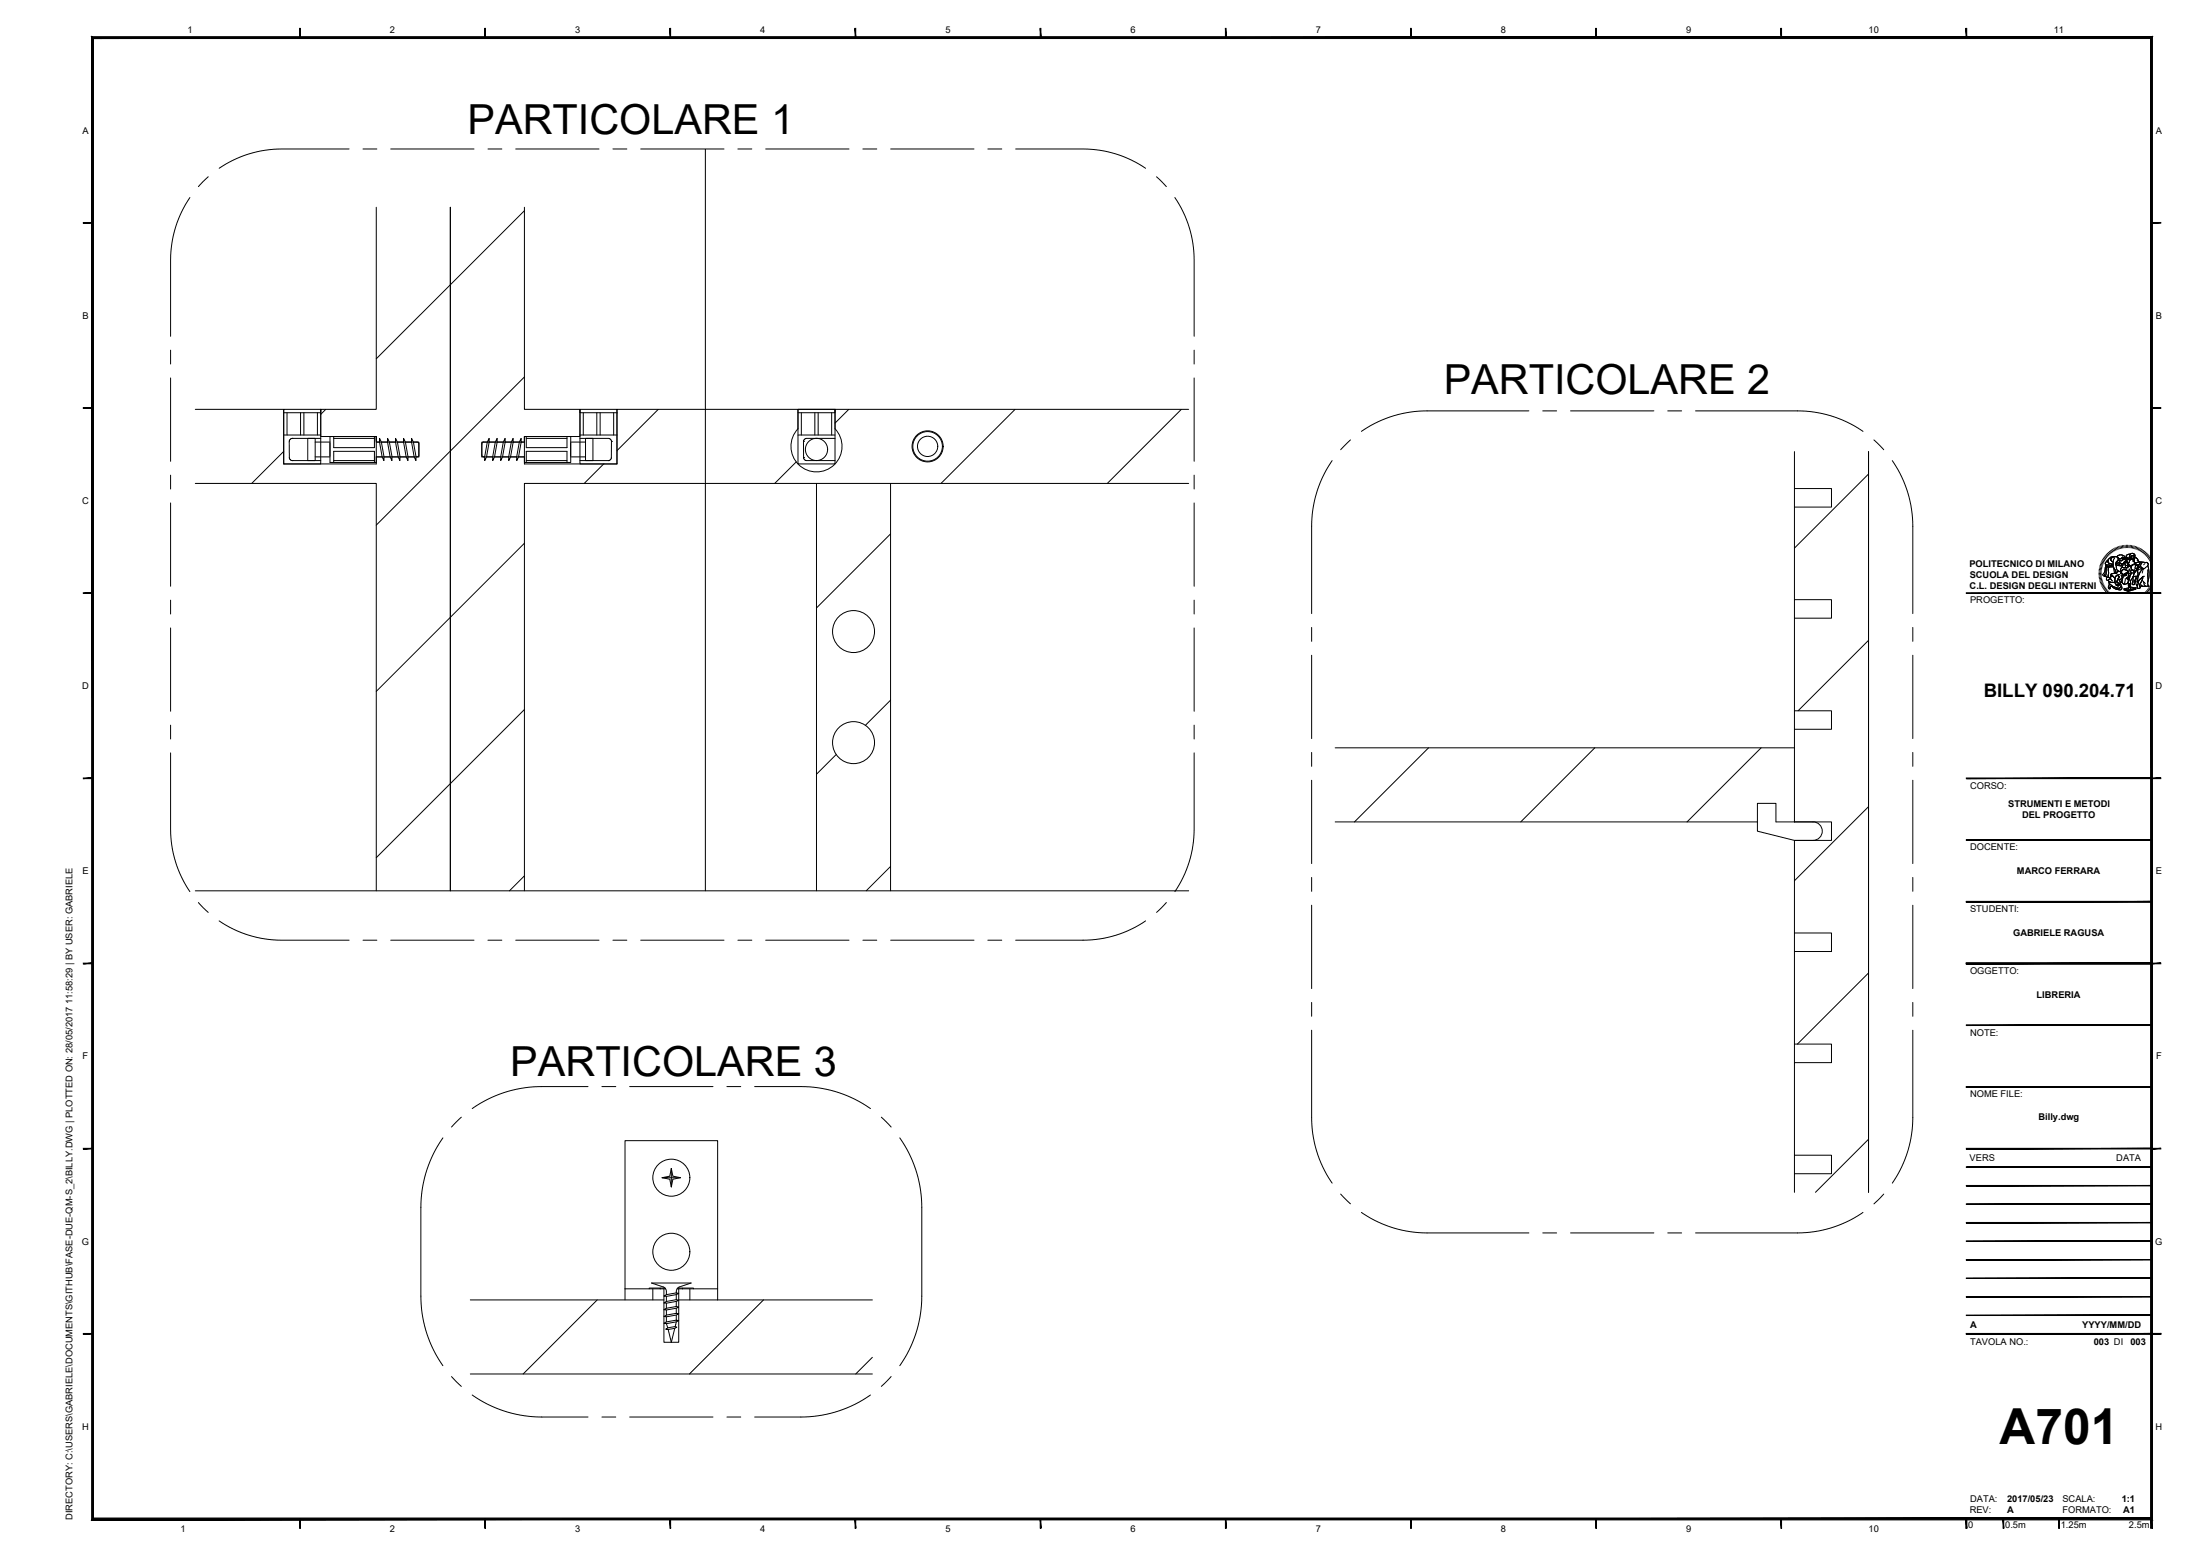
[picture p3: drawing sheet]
<svg xmlns="http://www.w3.org/2000/svg" width="594mm" height="420mm" viewBox="0 0 594 420" stroke-linecap="round" stroke-linejoin="round" font-family="sans-serif">
<!-- layer: A-FURN -->
<g fill="none" stroke="#000" stroke-width=".27">
<path d="M51.3 53.3a30 30 0 0 0-5.2 16.9v20.6M56.2 47.7l-2.6 2.7M94.3 40.2h-18.2a30 30 0 0 0-16.9 5.2M98 40.2h3.8M105.5 40.2h22.5M131.8 40.2h3.7M139.3 40.2h22.5M141.6 56.9l-40 40M165.5 40.2h3.8M173 40.2h22.5M190.5 40.2v200.3M199.3 40.2h3.7"/>
<path d="M206.8 40.2h22.5M233 40.2h3.8M240.5 40.2h22.5M266.8 40.2h3.7M274.3 40.2h18.2a30 30 0 0 1 16.8 5.2M312.3 47.7l2.7 2.7M317.3 53.3a30 30 0 0 1 5.2 16.9v20.6M46.1 94.6v3.7M322.5 94.6v3.7M46.1 102.1v22.5M88 110.5l-1.4 1.4M141.6 101.8l-40 40"/>
<path d="M177.8 110.5l-11.2 11.2M229.2 110.5l-3.7 3.8M274.1 110.5l-20 20M319 110.5l-20 20M322.5 102.1v22.5M364.7 118.8l-2.7 2.6M412.9 110.9h-27.5a30.9 30.9 0 0 0-17.8 5.6M416.6 110.9h3.8M424.1 110.9h22.5M450.3 110.9h3.8M457.9 110.9h27.4a30.9 30.9 0 0 1 17.8 5.6M506 118.8l2.7 2.6"/>
<path d="M46.1 128.3v3.8M46.1 135.8v22.5M76.6 121.9l-8.6 8.6M163 125.3l-5.2 5.2M215 124.7l-5.8 5.8M322.5 128.3v3.8M322.5 135.8v22.5M359.7 124.4a31 31 0 0 0-5.5 17.7v23.6M504.6 128l-20 20M511 124.4a31.1 31.1 0 0 1 5.5 17.7v23.6M141.6 146.7l-40 40M240.5 144.2l-20 20"/>
<path d="M46.1 162.1v3.7M46.1 169.6v22.5M322.5 162.1v3.7M322.5 169.6v22.5M354.2 169.4v3.8M354.2 176.9v22.5M504.6 172.9l-19.1 19M516.5 169.4v3.8M516.5 176.9v22.5M46.1 195.8v3.8M141.6 191.6l-40 40M240.5 189.1l-6.8 6.8"/>
<path d="M322.5 195.8v3.8M46.1 203.3v20.6a30 30 0 0 0 5.2 16.9M225.8 203.7l-5.3 5.4M322.5 203.3v20.6a30 30 0 0 1-5.2 16.9M354.2 203.2v3.7M354.2 210.7v22.5M385.8 201.9l-20 20M430.7 201.9l-20 20M475.6 201.9l-20 20M504.6 217.8l-20 20M516.5 203.2v3.7M516.5 210.7v22.5"/>
<path d="M141.6 236.5l-4 4M240.5 234l-6.6 6.5M354.2 236.9v3.8M516.5 236.9v3.8M52.7 240.5h268.3M53.6 243.7l2.6 2.7M59.2 248.7a30 30 0 0 0 16.9 5.2h18.2M98 253.9h3.8M105.5 253.9h22.5M131.8 253.9h3.7M139.3 253.9h22.5M165.5 253.9h3.8"/>
<path d="M173 253.9h22.5M199.3 253.9h3.7M206.8 253.9h22.5M233 253.9h3.8M240.5 253.9h22.5M266.8 253.9h3.7M309.3 248.7a30 30 0 0 1-16.8 5.2h-18.2M315 243.7l-2.7 2.7M354.2 244.4v22.5M516.5 244.4v22.5M354.2 278.2v23.5a31.1 31.1 0 0 0 5.5 17.8M354.2 270.7v3.7"/>
<path d="M504.6 262.7l-19.2 19.2M516.5 278.2v23.5a31.1 31.1 0 0 1-5.5 17.8M516.5 270.7v3.7M158.8 293.4h-12.5a32.5 32.5 0 0 0-18.8 5.9M162.5 293.4h3.8M170 293.4h22.5M196.3 293.4h3.7M203.8 293.4h12.5a32.5 32.5 0 0 1 18.8 5.9M119.6 307.3a32.6 32.6 0 0 0-5.9 18.7v24a32.6 32.6 0 0 0 5.9 18.8M124.6 301.7l-2.7 2.6M238 301.7l2.6 2.6M243 307.3a32.6 32.6 0 0 1 5.9 18.7v24a32.6 32.6 0 0 1-5.9 18.8"/>
<path d="M504.6 307.6l-14.4 14.4M362 322.4l2.7 2.7M367.6 327.4a31.2 31.2 0 0 0 17.8 5.5h27.5M416.6 332.9h3.8M424.1 332.9h22.5M450.3 332.9h3.8M503.1 327.4a31.1 31.1 0 0 1-17.8 5.5h-27.4M508.7 322.4l-2.7 2.7M161.3 351l-20 20M206.2 351l-20 20M121.9 371.7l2.7 2.7M127.5 376.7a32.6 32.6 0 0 0 18.8 5.9h12.5"/>
<path d="M235.1 376.7a32.6 32.6 0 0 1-18.8 5.9h-12.5M235.6 366.5l-4.5 4.5M240.6 371.7l-2.6 2.7M162.5 382.6h3.8M170 382.6h22.5M196.3 382.6h3.7"/>
</g>
<!-- layer: 0 -->
<g fill="none" stroke="#000" stroke-width=".27">
<path d="M101.6 56v54.5h-15v7.4h15v1.1M121.6 56v184.5M141.6 56v54.5h15v7.4h-15v1.1M52.7 110.5h23.9v14.8h25v-1.9h11.5v-4h-11.5v-1.5M215.5 110.5v5.3a6.9 6.9 0 0 0 .2 9.6 6.9 6.9 0 0 0 9.6 0 6.9 6.9 0 0 0 .2-9.6v-5.3M321 110.5h-154.4v14.8h-25v-1.9h-11.5v-4h11.5v-1.5M52.7 130.5h48.9v110M220.5 130.5v110M240.5 130.5v110M321 130.5h-179.4v110M484.6 131.9h10v5h-10M484.6 121.9v100h10v5h-10v95.1"/>
<path d="M504.6 121.9v200.1M484.6 161.9h10v5h-10M484.6 191.9h10v5h-10M360.5 201.9h124.1M360.5 221.9h114.1M484.6 251.9h10v5h-10M484.6 281.9h10v5h-10M484.6 311.9h10v5h-10M127 351h52.3M168.8 348v-40h25v40M168.8 348h10.9M168.8 348v3"/>
<path d="M175.3 348v-.2h3v.2M176.3 348v3M178.3 347.8h1.3M179.3 348v14.5h4v-14.5M182.8 348h11M183 347.8h1.3M183.3 351h10.5M184.3 348v-.2h3v.2M186.3 348v3M193.8 348v3M193.8 351h41.8M127 371h108.6"/>
<circle cx="250.5" cy="120.5" r="4.2"/>
<circle cx="230.5" cy="170.5" r="5.7"/>
<circle cx="230.5" cy="200.5" r="5.7"/>
<circle cx="181.3" cy="318" r="5"/>
<circle cx="181.3" cy="338" r="5"/>
</g>
<!-- layer: Viti -->
<g fill="none" stroke="#000" stroke-width=".27">
<path d="M76.6 110.5h10v14.8h-10zM76.6 117.5h10M77.5 111.4v6.1M78.9 118.4l-.5 .2-.3 .5v4.5M78.9 118.4h.1M78.9 118.4h7.7M81.2 111.4v6.1M82.1 111.4v6.1M83.1 118.4h2v6h-2zM85.1 119.4h4M85.7 111.4v6.1M86.6 110.5v.9h-10"/>
<path d="M89.1 117.9h12.5v7h-12.5zM90.1 117.9v3h11v-3M90.1 118.4h11M101.6 119.4h.9M102.5 118.4l.5 1 .7 4v1l-.5-1-.7-4zM103 119.4h1.6M104.7 118.4l.4 1 .8 4-.1 1-.4-1-.8-4zM105.1 119.4h1.7M106.8 118.4l.5 1 .7 4v1l-.5-1-.7-4zM107.3 119.4h1.7M109 118.4l.5 1 .7 4v1l-.5-1-.7-4zM109.5 119.4h1.6"/>
<path d="M111.1 118.4l.5 1 .7 4v1l-.5-1-.7-4zM111.6 119.4h1l.5 .2v3.3a.57 .57 0 0 1-.8 .5M131.6 119.4h-1l-.4 .2-.1 3.3a.58 .58 0 0 0 .8 .5M132.1 118.4v1l-.7 4-.5 1v-1l.7-4zM132.1 119.4h1.6M134.2 118.4v1l-.7 4-.4 1-.1-1 .7-4zM134.2 119.4h1.7M136.4 118.4v1l-.7 4-.5 1v-1l.7-4zM136.4 119.4h1.7M138.6 118.4v1l-.7 4-.5 1v-1l.7-4zM138.6 119.4h1.6M140.7 118.4v1l-.7 4-.5 1v-1l.7-4z"/>
<path d="M140.7 119.4h.9M141.6 117.9h12.5v7h-12.5zM142.1 117.9v3h11v-3M142.1 118.4h11M154.1 119.4h4M156.6 110.5h10v14.8h-10zM156.6 118.4h7.8l.5 .3 .2 .5M156.6 110.5v.9h10M156.6 117.5h10M157.5 111.4v6.1M158.1 118.4h2v6h-2zM161.2 111.4v6.1"/>
<path d="M162.1 111.4v6.1M165.1 119.2h.1M165.1 119.2v4.4M165.7 111.4v6.1M215.5 110.5h10v14.8h-10zM215.5 117.5h10M216.4 111.4v6.1M217 119.2h.1M217 119.2v4.4M220 111.4v6.1M220.9 111.4v6.1M224.6 111.4v6.1"/>
<path d="M225.5 118.4h-7.8l-.6 .3-.1 .5M225.5 110.5v.9h-10M78.1 123.6l.2 .5 .6 .3M78.9 124.4h7.7M78.9 124.4h.1M85.1 123.4h4M90.1 124.9v-3h11v3M90.1 124.4h11M101.6 123.4h1.6M103.7 123.4h1.7M105.9 123.4h1.6M108 123.4h1.7"/>
<path d="M110.2 123.4h1.6M131.4 123.4h1.6M133.5 123.4h1.7M135.7 123.4h1.7M137.9 123.4h1.6M140 123.4h1.6M142.1 124.9v-3h11v3M142.1 124.4h11M154.1 123.4h4M156.6 124.4h7.7M164.3 124.4h.1M165.1 123.6l-.2 .5-.6 .3"/>
<path d="M217 123.6l.2 .5 .5 .3h7.8M217 123.6h.1M489.6 221.9a2.5 2.5 0 0 1 2.5 2.5 2.5 2.5 0 0 1-2.5 2.5h-5l-10-2.5v-7.5h5v5h10M178.8 318l2.1 .4 .4 2.1 .4-2.1 2-.4M181.3 315.5l.4 2.1 2.1 .4h-5l2.1-.4zM181.3 315.5v5M179.1 347.5l-3.2-1.1h10.7l-3.2 1.1a1.43 1.43 0 0 0-.8 1.6M179.1 347.5a1.64 1.64 0 0 1 .8 2.1M179.3 350l.6-.4 2.7-.5 .7 .2-.7 .3-2.7 .5zM179.3 351.8l.6-.4 2.7-.5 .7 .2-.7 .3-2.7 .5zM179.3 353.6l.6-.3 2.7-.5 .7 .1-.7 .4-2.7 .4zM179.3 355.5l.6-.4 2.7-.5 .7 .2-.7 .3-2.7 .5z"/>
<path d="M179.3 357.3l.6-.4 2.7-.4 .7 .1-.7 .3-2.7 .5zM179.9 350.1v1.3M179.9 351.9v1.4M179.9 353.7v1.4M179.9 355.6v1.3M179.9 357.4l.4 1.2M182.2 358.7l-.9 3.8-.9-3.5-.6-.1 .5-.3 2-.4 .5 .2-.6 .3-1.8 .3M182.6 356.9l-.3 1.3M182.6 349.6v1.3M182.6 351.4v1.4M182.6 353.3v1.3M182.6 355.1v1.4"/>
<circle cx="220.5" cy="121.4" r="3"/>
<circle cx="250.5" cy="120.5" r="4"/>
<circle cx="250.5" cy="120.5" r="2.74"/>
</g>
<!-- layer: G-ANNO-LOGO -->
<g fill="none" stroke="#000" stroke-width=".27">
<path d="M566.8 154.8h.6M566.8 154.5h.6M566.8 154.1l.7 .1M566.8 153.8l.7 .1M566.9 153.4l.7 .1M567 153.1l.6 .1M567.1 152.7l.6 .2M567.2 152.4l.6 .2M567.3 152l.6 .3M567.4 151.7l.6 .3M567.4 155.2h-.6M567.5 155.5h-.7"/>
<path d="M567.5 155.8l-.7 .1M567.5 156.1l-.6 .2M567.6 151.4l.6 .3M567.6 156.5l-.6 .1M567.7 156.8l-.7 .2M567.7 151.1l.6 .3M567.8 157.1l-.7 .2M567.9 157.4l-.6 .2M567.9 150.8l.6 .3M568 157.7l-.6 .3M568.1 150.5l.6 .4M568.2 158l-.6 .3"/>
<path d="M568.3 158.3l-.6 .3M568.3 150.2l.6 .4M568.5 158.6l-.6 .3M568.6 149.9l.5 .5M568.6 152.5l1.4 .3 .6-.4 .1 .6h-1.8l-.2-.2zM568.7 152.5v.4M568.7 158.8l-.6 .4M568.8 149.6l.5 .5M568.8 153l-.2 .5-.2 1.3-.3 .7 .4 .2M568.9 159.1l-.6 .4M569 151.4l.3-.2-.1 .5 .2 .4 1.1 .3-.5 .4-.5-.3-.7 .1-.3-.5zM569.1 149.4l.4 .5"/>
<path d="M569.1 159.3l-.6 .5M569.1 153l.4 .1-.2 .4v2.3l-.3 .1-.5-.3 .2-.6 .1-1.4zM569.1 153l-.3 .5-.1 1.5-.2 .7 .7 .2M569.3 151.2l-.8 .8 .2 .5 1.3 .3 .6-.4M569.3 159.6l-.5 .4M569.3 149.1l.5 .6M569.3 156.6l.1 .3 .5 .3 1.2-.1M569.4 151l.6-.6 1.3-.1-.9 .2-.4 .5 .1 .4 .5 .3-.1 .7-1.1-.4-.2-.3zM569.5 157v.5l.7 .7 2 .8M569.5 157l.6 .3 1-.2 .1 .5 .3 .3v.2l.2-.2 .3 .4-.2-.6 .3 .5-.1-.5 .4 .1-.8-.6 .3-.8 .4 .2 .5 1.6-.4 .6h-.7l-1.6-.8-.6-.5zM569.5 159.8l-.5 .5M569.5 153.1l1.2-.1 .6 1.2-.1 .5-1.2 .4 .2 .5-.4 .5-.4-.2-.1-.4v-2z"/>
<path d="M569.5 153.1l-.2 .5v2.2M569.6 148.9l.4 .5M569.6 157.6l.8 .7 1.4 .5 .7-.1 .3-.5 .2 .8-.4 .3-1.1-.2-1.4-.8-.4 .3 .1 .4h-.3l-.2-.5zM569.6 157.6l-.3 .9 .2 .5 .4-.2-.2-.2 .4-.3 1.3 .8 1.2 .2 .4-.3-.2-.8M569.8 156.1l-.8-.2-.2 .2v.5l.3 .1 .6-.3h.3l.5 .5M569.9 148.7l.4 .5M570 155.8l.4-.3 .8 .6-.1 1.1h-1.1l-.6-.3-.1-.3 .7-.2-.2-.3zM570 155.1l1.2-.4 .3 .1 .2-.4 .5-.1 .7 .3 .4 1.1-.2 .5-1 .4-.2-.2 .4-.5-.2-.4-.5-.2-.5 .8-.7-.6h-.4zM570.2 148.5l.3 .6M570.2 150.6l1.2-.3 .6 .5v.4l-.8 1.1 .5 1.6 .5 .4-.5 .1-.2 .4-.3-.2 .1-.4-.6-1.2-.1-1.3-.6-.5zM570.4 155.4l.7 .7M570.4 155.5l-.5 .4 .1 .5"/>
<path d="M570.5 148.3l.3 .6M570.7 153h-2.1l-.3 1.5-.5 .7 .3 .3M570.8 148.1l.3 .6M570.8 153.4l.2 1.4M571 150.6l-.3 .8-.1 1.1 .7 1.7-.1 .4 .3 .2 .2-.4 .5-.1-.6-.4-.4-1.6 .8-1.2-.2-.7h-1.5l-1 .6-.1 .8 .2 .2 1.1 .4M571.1 148l.3 .6M571.2 154.7l-1.2 .3v.5l.2 .1M571.3 150.3l-.8 .2-.5 .4 .1 .5 .5 .2M571.4 147.8l.3 .6M571.5 155.5l.2-.2 .6 .5-.7 1.3 .8 .7-.4-.1 .1 .5-.3-.5 .2 .6-.3-.4-.2 .2v-.2l-.4-.5v-1.2zM571.5 155.5l.3-.1 .5 .4-.7 1.3 .8 .7-.4-.1 .1 .5-.3-.5 .2 .6-.3-.4-.2 .2v-.2l-.4-.6v-1.1zM571.5 151.7l1-.4-.1 .5-1.1 .5z"/>
<path d="M571.5 152.2l.8-.3 .3 .2-.4 .2 .2 .4-.7-.1zM571.6 152.2l.1 .4 .7 .1M571.7 150.4l.7-.6 1 .2 .3 .4-.1 .3-.5-.3-.4 .4-.7-.1M571.8 147.7l.2 .6M571.8 150.1l.5-.3h.6l.6 .3 .3 .4-.3 .2-.4-.3v.2l-.7 .3-.7-.5zM572 150.7l.7 .2 .5-.5 .3 .2-.2 .6-.4 .2-.5-.2-.5 .2zM572.1 147.6l.2 .6M572.2 154.3l.6 .2 .4 .7 .1 .7-.4 .3M572.3 156.6l.5 1.6-.3 .6h-.7M572.3 152.2h.8l-.2 .1v.4l-.3 .1-.4-.2zM572.3 151.9l.3 .2M572.4 151.6v.2l-1.1 .5"/>
<path d="M572.4 155.1l-.8 .2M572.4 147.5l.2 .6M572.5 151.3l-.4 .5M572.6 154.8l.7 .5M572.7 152.1l-.4 .1-.1 .4 .6 .2 .1-.5 .2-.1-.6 .1M572.7 155.3l.3 .5-.1 .4-.6 .4-.4-.2M572.8 154.5v-.3l.6-.4 1 .2 .2 .7h-.3l-1.1 .4 .6 .4 .4-.2 .2-.5 .3-.2-.3-.5-1.1-.3-.5 .7-.2-.1 .2-1.1 .3-.2 .2 .2h1.1l.5-.4v-.3l.6 .2 .1 1-.3 .4 .2 .7-.3 .5-.4 .1-.2 .6h-.4l.3 .3 .3-.1-.1 .4 .2-.2-.2 1.1-1.1 .2-.8-.7 .3-.6 .2-1.1M572.8 147.4l.1 .6M572.8 154.2l.6-.4h.6l.4 .3 .3 .5-1.6 .6zM572.8 157.1l.8 .7M573 151.2v.1M573.1 150.8l.2 .1"/>
<path d="M573.1 153.1l-.4 .5-.1 .8M573.1 156.5v.9M573.1 147.3l.1 .7M573.1 150.9h.1M573.2 155.1l1.2-.3-.2 .5-.4 .2zM573.2 155.9l-.3 1-.4 .4M573.5 151l.4-.2 .4 .2v-.2l.2 .4-.4 .1zM573.5 151.9l.2-.2h.7l.5 .8v.4h-.4l.1-.8-.6-.4-.3 .3 .2 1.3h-.6l-.3-.3zM573.5 147.3l.1 .6M573.5 150.7l-.2 .5-.4 .2-.5-.2-.5 .2M573.6 159l2-.4 1.1 .2-2 .6zM573.6 159l1.1 .4v.3l-1.1-.4z"/>
<path d="M573.8 151.8l.4-.1 .4 .4v.9l-.2 .3h-.5zM573.8 147.2l.1 .7M573.9 150.8l.2-.3h.3l.4 .4-.3 .3M573.9 155.3h.1M573.9 156.2l-.3 1.6 1-.2M573.9 150.6l.5-.1 .4 .5-.3 .2-.2-.4h-.4zM574 154.9l.1 .1M574 155.2l.1 .1M574.1 155h-.1M574.1 152h.1M574.2 152l-.2 .1M574.2 147.2v.7"/>
<path d="M574.3 151l-.3-.2-.5 .2 .6 .3 .4-.1-.2-.4v.2M574.3 156l.3 .1 .2-.6 .4-.1-.4 1.3v-.4l-.3 .1zM574.3 153.3v.7M574.4 154.8l-.2 .5-.4 .2-.4-.3M574.4 151.8l.2 .3-.1 .1M574.5 152l-.3-.3-.4 .2 .2 1-.2 .4h-.4l-.3-.3 .3-1.1 .3-.2 .5-.1 .4 .3 .3 1-.2 .1-.2-.3M574.5 147.2v.7M574.6 152.3l-.2 .1M574.6 152.1l.1 .6-.8-.1M574.6 153l-.2 .3h-.5M574.7 159.4l2-.6v.3l-2 .6zM574.7 159.4v.3"/>
<path d="M574.7 151l.2-.1 .1 .5-.2 .8M574.8 155.6h.1M574.8 156.2l-.1 .5 .2-.2M574.8 150.6l.1 .4M574.9 152.6l-.2-.5 .3-.4v-.6l-.3-.1v-.2l-.5-.4-.1-.2 .4-.5 .6-.1 .2 .1-.3 .7 .1 .8h.2v-.5l.3 .3 .5-.1-.1 .6 .2-.1 .4 .7-1.1 .7M574.9 147.2v.7M575 155.9l-.2 .3v-.3M575 153.6l-.2 1.4M575 152.8l.4 .2M575 157.7l.2-.1 .2 1-.3-.5-.4 .7zM575.1 154.8l-.4 .3v.5M575.2 155.4l-.4 .2-.2 .5h-.4l.3 .3 .3-.1"/>
<path d="M575.2 153.7l-.4 .8M575.3 147.2l-.1 .7M575.3 149.7l.7-.3 .5 .5v.8l-.4 .9v-.7l.3-.4-.3-.6-.6 .2-.2 1.1h-.2l-.1-.8zM575.3 149.7l.6-.3 .5 .2 .1 .3v.8l-.4 .9v-.7l.3-.5-.3-.5-.6 .2-.2 1.1h-.2l-.1-.8zM575.3 149.7l-.9 .1-.2 .6M575.4 150.7l.2 .3 .5-.1M575.5 152.8l1-.4 .9 .2 .2 .4-.2 .5-.7 .7-.5 .1-.7-.8zM575.5 150.4l.3 .1M575.5 150.1l.6-.2 .3 .6-.3 .4h-.6l-.2-.2zM575.5 154.8l.9-.2-.4 1.3-.7 .9v.8l-.3 .1-.2 .5-.2-1zM575.5 154.8l-.9 2.5 .2 .9 .4-.6 .2 1.4-.3-.9-.4 1 .1-.9M575.6 150.9h.1"/>
<path d="M575.6 153.8l-.3 .5 .2 .5 .9-.2 .5-.6M575.6 147.3l-.1 .7M575.6 150.5h.1M575.7 150.8h.1M576 147.4l-.2 .6M576 150.6l.2 .1M576 155.7l.8-.1-.1 .7-.4 .7 .2 .7-.3 .2-.5-.2zM576 150.6v.1M576.2 151.4l.4 .7M576.3 153.9h.1M576.3 147.4l-.2 .7M576.3 152.3l1-.5 .9-.1-.7 1z"/>
<path d="M576.4 154.6l-.5 1.3-.6 .9-.1 .9M576.5 153.8l-.3 .1M576.5 150.4l.6 .5 .6 .8-1.1 .4-.2-.2-.2-.5zM576.5 150.4l.6 .4 .3 .6M576.5 154.1l-.1 .1M576.7 147.5l-.2 .7M576.7 158.8v.3l-2 .6-1.1-.4v-.3l1.1 .4 2-.6a5.9 5.9 0 0 0-3.1 .2M576.8 155.7l-.5 1.3 .2 .7-.3 .2-.5-.2 .3-1.9M577 153.8h.3l-.1 1.8-1.2 .1 .4-1.1zM577 147.7l-.2 .6M577.1 153.5l-.1 .4M577.1 152.5l.3 .1 .2 .3"/>
<path d="M577.1 151.3l.5 .4M577.2 155.6l-1.2 .1M577.2 157l-.1 .2 .3 .2M577.3 147.8l-.2 .6M577.3 153.8v1.6l-.6 1.5 .2 1 .3 .3M577.5 156.7l1.1-1-.1 .9-.7 1.3 .2 .7-.3 .3-.6-.2zM577.5 152.7l.4-.6 .4-.4 1.4 .2 .4 .4-.3 .6-1 .7-.6-.1-.6-.6M577.6 152.9l-1 1.3h-.4l-.6-.4-.1-.8 .5-.4 .6-.1 .2 .2-.3 .4 .1 .5 .6-.4-.1-.7-1.1-.1-.5 .4v.5M577.6 154.5v.5M577.7 147.9l-.3 .6M578 148.1l-.3 .6M578 153.7l-.8 .1"/>
<path d="M578.1 157.9l.6 .4M578.3 148.3l-.4 .5M578.3 151.7l-1 .1-1 .5M578.5 156.7l.8 .9M578.5 151.9l1.1-.1 .5 .4-.1 .6 .3 1.4v1.6l-.3 1.7 .2 .8-2.4-.1 .8-2.5-1.5 1.4 .7-2.4 .7-1.1h.5l-.6-.3-.3-.4v-.5zM578.5 153.7l-.9 1.5-.5 1.9 1.5-1.4 .5-.1M578.6 151.8l-.5 .6-.1 .5 .3 .4 .7 .2M578.6 148.4l-.4 .6M578.6 155.7l-.2 .9-.6 1.3 .2 .7-.4 .3-.5-.2 .4-2M578.7 153.7l-.2 1M578.9 157.2l.1 .7 .5 .4M578.9 148.6l-.4 .6"/>
<path d="M579.1 152.2l-.2 .3M579.2 148.9l-.5 .5M579.2 159.9l.5 .5M579.4 159.7l.5 .5M579.4 149.1l-.4 .5M579.7 159.5l.5 .4M579.7 149.3l-.5 .5M579.9 159.2l.5 .4M579.9 153.9l.1 3.3M580 149.6l-.5 .5M580 152.7l.3 2-.3 2.6 .2 1-2.4-.1M580.1 159l.5 .4"/>
<path d="M580.2 149.8l-.5 .5M580.2 158.7l.6 .4M580.4 158.4l.6 .4M580.4 150.1l-.5 .4M580.6 158.1l.6 .4M580.6 150.4l-.5 .4M580.7 157.8l.6 .3M580.8 150.7l-.5 .4M580.9 157.5l.6 .3M581 157.3l.6 .2M581 151l-.6 .3M581.1 156.9l.6 .2"/>
<path d="M581.2 156.6l.6 .2M581.2 151.3l-.6 .3M581.2 156.3l.7 .1M581.3 156l.7 .1M581.3 155.7h.7M581.4 151.6l-.7 .3M581.4 155.3l.7 .1M581.4 155.1h.7M581.5 152l-.6 .2M581.6 152.3l-.6 .2M581.7 152.6l-.6 .2M581.8 153l-.6 .1"/>
<path d="M581.9 153.3l-.6 .2M582 153.7l-.7 .1M582 154l-.7 .1M582.1 154.4h-.7M582.1 154.7l-.7 .1M569.7 160l-.4 .5M570 160.3l-.5 .5M570.2 160.5l-.4 .5M570.5 160.6l-.4 .6M570.8 160.8l-.4 .6M571.1 161l-.4 .6M571.3 161.1l-.3 .6"/>
<path d="M571.6 161.3l-.2 .6M571.9 161.4l-.2 .6M572.2 161.5l-.2 .6M572.6 161.6l-.2 .6M572.9 161.7l-.2 .6M573.2 161.7l-.1 .7M573.5 161.8l-.1 .7M573.8 161.8v.7M574.2 161.8l-.1 .7M574.5 161.8v.7M574.8 161.8l.1 .7M575.1 161.8l.1 .7"/>
<path d="M575.5 161.8l.1 .6M575.8 161.7l.1 .7M576.1 161.6l.2 .7M576.4 161.5l.2 .7M576.7 161.5l.2 .6M577 161.3l.3 .7M577.3 161.2l.3 .6M577.6 161.1l.3 .6M577.9 160.9l.3 .6M578.2 160.7l.3 .6M578.4 160.6l.4 .5M578.7 160.4l.4 .5"/>
<path d="M579 160.2l.4 .5"/>
</g>
<!-- layer: G-ANNO-TTLB -->
<g fill="#fff" stroke="#fff" stroke-width=".27">
<path d="M556 160.2l30.7 4.3-5.7-4.3zM556 160.2l30.7 4.3h-30.7z"/>
<path d="M581 145.6h5.7l-5.7 14.6zM586.7 145.6l-5.7 14.6 5.7 4.3z"/>
</g>
<path d="M556 160.2h25v-14.6h5.7v18.9h-30.7z" fill="none" stroke="#fff" stroke-width=".27"/>
<g fill="#000" stroke="#000" stroke-width=".27">
<path d="M80.9 7.7l.2 2.5v-2.5zM80.9 7.7l.2 2.5h-.2z"/>
<path d="M130.9 7.7l.2 2.5v-2.5zM130.9 7.7l.2 2.5h-.2z"/>
<path d="M180.9 7.7l.2 2.5v-2.5zM180.9 7.7l.2 2.5h-.2z"/>
<path d="M230.9 7.7l.2 2.5v-2.5zM230.9 7.7l.2 2.5h-.2z"/>
<path d="M280.9 7.7l.2 2.5v-2.5zM280.9 7.7l.2 2.5h-.2z"/>
<path d="M330.9 7.7l.2 2.5v-2.5zM330.9 7.7l.2 2.5h-.2z"/>
<path d="M380.9 7.7l.2 2.5v-2.5zM380.9 7.7l.2 2.5h-.2z"/>
<path d="M430.9 7.7l.2 2.5v-2.5zM430.9 7.7l.2 2.5h-.2z"/>
<path d="M480.9 7.7l.2 2.5v-2.5zM480.9 7.7l.2 2.5h-.2z"/>
<path d="M530.9 7.7l.2 2.5v-2.5zM530.9 7.7l.2 2.5h-.2z"/>
<path d="M25.2 10.4h555.5l.5-.5zM24.8 9.9h556.4l-556 .5zM24.8 9.9l.4 400v-399.5zM24.8 9.9l.4 400-.4 .5zM25.2 409.9l-.4 .5 555.9-.5zM24.8 410.4l555.9-.5 .5 .5zM580.7 10.4v399.5l.5 .5zM580.7 10.4l.5-.5v400.5z"/>
<path d="M22.5 60.3h2.5v-.2zM22.5 60.1h2.5l-2.5 .2z"/>
<path d="M581 60.3h2.5v-.2zM581 60.1h2.5l-2.5 .2z"/>
<path d="M22.5 110.3h2.5v-.2zM22.5 110.1h2.5l-2.5 .2z"/>
<path d="M581 110.3h2.5v-.2zM581 110.1h2.5l-2.5 .2z"/>
<path d="M22.5 160.3h2.5v-.2zM22.5 160.1h2.5l-2.5 .2z"/>
<path d="M531 160.3h50v-.2zM531 160.1h50l-50 .2z"/>
<path d="M581 160.3h2.5v-.2zM581 160.1h2.5l-2.5 .2z"/>
<path d="M22.5 210.3h2.5v-.2zM22.5 210.1h2.5l-2.5 .2z"/>
<path d="M531 210.3h50v-.2zM531 210.1h50l-50 .2z"/>
<path d="M581 210.3h2.5v-.2zM581 210.1h2.5l-2.5 .2z"/>
<path d="M531 226.9h50v-.2zM531 226.7h50l-50 .2z"/>
<path d="M531 243.4v.2l50-.2zM531 243.6l50-.2v.2z"/>
<path d="M531 243.6h50v-.2zM531 243.4h50l-50 .2z"/>
<path d="M22.5 260.2h2.5v-.1zM22.5 260.1h2.5l-2.5 .1z"/>
<path d="M531 260.1v.1l50-.1zM531 260.2l50-.1v.1z"/>
<path d="M531 260.1v.1l50-.1zM531 260.2l50-.1v.1z"/>
<path d="M531 276.7v.2l50-.2zM531 276.9l50-.2v.2z"/>
<path d="M531 260.1v.1l50-.1zM531 260.2l50-.1v.1z"/>
<path d="M531 260.1v.1l50-.1zM531 260.2l50-.1v.1z"/>
<path d="M581 260.2h2.5v-.1zM581 260.1h2.5l-2.5 .1z"/>
<path d="M531 293.4v.2l50-.2zM531 293.6l50-.2v.2z"/>
<path d="M531 293.4v.2l50-.2zM531 293.6l50-.2v.2z"/>
<path d="M22.5 310.3h2.5v-.2zM22.5 310.1h2.5l-2.5 .2z"/>
<path d="M531 315.1h50zM531 315.2l50-.1z"/>
<path d="M531 310.1v.2l50-.2zM531 310.3l50-.2v.2z"/>
<path d="M581 310.3h2.5v-.2zM581 310.1h2.5l-2.5 .2z"/>
<path d="M531 335.1h50zM531 335.2l50-.1z"/>
<path d="M531 330.1h50zM531 330.2l50-.1z"/>
<path d="M531 325.1h50zM531 325.2l50-.1z"/>
<path d="M531 320.1h50zM531 320.2l50-.1z"/>
<path d="M531 355.1h50zM531 355.2l50-.1z"/>
<path d="M531 350.1h50zM531 350.2l50-.1z"/>
<path d="M531 345.1h50zM531 345.2l50-.1z"/>
<path d="M531 340.1h50zM531 340.2l50-.1z"/>
<path d="M22.5 360.2h2.5v-.1zM22.5 360.1h2.5l-2.5 .1z"/>
<path d="M531 360.1v.1l50-.1zM531 360.2l50-.1v.1z"/>
<path d="M531 360.1v.1l50-.1zM531 360.2l50-.1v.1z"/>
<path d="M581 360.2h2.5v-.1zM581 360.1h2.5l-2.5 .1z"/>
<path d="M581 360.2h2.5v-.1zM581 360.1h2.5l-2.5 .1z"/>
<path d="M581 360.2h2.5v-.1zM581 360.1h2.5l-2.5 .1z"/>
<path d="M80.9 410.2l.2 2.5v-2.5zM80.9 410.2l.2 2.5h-.2z"/>
<path d="M130.9 410.2l.2 2.5v-2.5zM130.9 410.2l.2 2.5h-.2z"/>
<path d="M180.9 410.2l.2 2.5v-2.5zM180.9 410.2l.2 2.5h-.2z"/>
<path d="M230.9 410.2l.2 2.5v-2.5zM230.9 410.2l.2 2.5h-.2z"/>
<path d="M280.9 410.2l.2 2.5v-2.5zM280.9 410.2l.2 2.5h-.2z"/>
<path d="M330.9 410.2l.2 2.5v-2.5zM330.9 410.2l.2 2.5h-.2z"/>
<path d="M380.9 410.2l.2 2.5v-2.5zM380.9 410.2l.2 2.5h-.2z"/>
<path d="M430.9 410.2l.2 2.5v-2.5zM430.9 410.2l.2 2.5h-.2z"/>
<path d="M480.9 410.2l.2 2.5v-2.5zM480.9 410.2l.2 2.5h-.2z"/>
<path d="M530.9 410.2v2.5h.2zM530.9 410.2h.2v2.5z"/>
<path d="M530.9 410.2l.2 2.5v-2.5zM530.9 410.2l.2 2.5h-.2z"/>
<path d="M540.9 410.2l.2 2.5v-2.5zM540.9 410.2l.2 2.5h-.2z"/>
<path d="M555.9 410.2l.2 2.5v-2.5zM555.9 410.2l.2 2.5h-.2z"/>
<path d="M580.7 410.2l.5 2.5v-2.5zM580.7 410.2l.5 2.5h-.5z"/>
</g>
<text font-size="13.4" x="540" y="390">A701</text>
<g font-size="11.2">
<text x="126.2" y="36.1">PARTICOLARE 1</text>
<text x="389.8" y="106.5">PARTICOLARE 2</text>
<text x="137.8" y="290.5">PARTICOLARE 3</text>
</g>
<text font-size="5" x="535.7" y="188.3">BILLY 090.204.71</text>
<g font-size="2.5">
<text x="50.6" y="9">1</text>
<text x="105.3" y="9">2</text>
<text x="155.3" y="9">3</text>
<text x="205.3" y="9">4</text>
<text x="255.3" y="9">5</text>
<text x="305.3" y="9">6</text>
<text x="355.3" y="9">7</text>
<text x="405.3" y="9">8</text>
<text x="455.3" y="9">9</text>
<text x="504.6" y="9">10</text>
<text x="554.6" y="9">11</text>
<text x="22.2" y="36.1">A</text>
<text x="582.1" y="36.1">A</text>
<text x="22.2" y="86.1">B</text>
<text x="582.1" y="86.1">B</text>
<text x="22.2" y="136.1">C</text>
<text x="582.1" y="136.1">C</text>
<text x="531.8" y="153.1">POLITECNICO DI MILANO</text>
<text x="531.9" y="159.1">C.L. DESIGN DEGLI INTERNI</text>
<text x="531.9" y="156.1">SCUOLA DEL DESIGN</text>
<text x="532" y="162.9">PROGETTO:</text>
<text x="22.2" y="186.1">D</text>
<text x="582.1" y="186.1">D</text>
<text x="532" y="213">CORSO:</text>
<text x="542.3" y="217.9">STRUMENTI E METODI</text>
<text x="546" y="220.9">DEL PROGETTO</text>
<text x="532" y="229.6">DOCENTE:</text>
<text x="22.2" y="236.1">E</text>
<text x="544.7" y="236.1">MARCO FERRARA</text>
<text x="582.1" y="236.1">E</text>
<text x="532" y="246.3">STUDENTI:</text>
<text x="543.6" y="252.7">GABRIELE RAGUSA</text>
<text x="532" y="262.9">OGGETTO:</text>
<text x="550" y="269.4">LIBRERIA</text>
<text x="532" y="279.6">NOTE:</text>
<text x="22.3" y="286.1">F</text>
<text x="582.2" y="286.1">F</text>
<text x="532" y="296.3">NOME FILE:</text>
<text x="550.5" y="302.5">Billy.dwg</text>
<text x="531.9" y="313.6">VERS</text>
<text x="571.5" y="313.6">DATA</text>
<text x="22.1" y="336.1">G</text>
<text x="582" y="336.1">G</text>
<text x="532" y="358.6">A</text>
<text x="562.3" y="358.6">YYYY/MM/DD</text>
<text x="532" y="363.1">TAVOLA NO.:</text>
<text x="565.4" y="363.1">003 DI</text>
<text x="575.3" y="363.1">003</text>
<text x="22.2" y="386.1">H</text>
<text x="582.1" y="386.1">H</text>
<text x="532" y="405.6">DATA:</text>
<text x="542" y="405.5">2017/05/23</text>
<text x="556.9" y="405.6">SCALA:</text>
<text x="572.9" y="405.5">1:1</text>
<text x="19.5" y="410.4" transform="rotate(-90 19.5 410.4)">DIRECTORY: C:\USERS\GABRIELE\DOCUMENTS\GITHUB\FASE-DUE-QM-S_2\BILLY.DWG | PLOTTED ON: 28/05/2017 11:58:29 | BY USER: GABRIELE</text>
<text x="48.8" y="413.6">1</text>
<text x="105.3" y="413.6">2</text>
<text x="155.3" y="413.6">3</text>
<text x="205.3" y="413.6">4</text>
<text x="255.3" y="413.6">5</text>
<text x="305.3" y="413.6">6</text>
<text x="355.3" y="413.6">7</text>
<text x="405.3" y="413.6">8</text>
<text x="455.3" y="413.6">9</text>
<text x="504.6" y="413.6">10</text>
<text x="531.5" y="412.7">0</text>
<text x="531.9" y="408.5">REV:</text>
<text x="541.5" y="412.7">0.5m</text>
<text x="542" y="408.6">A</text>
<text x="556.5" y="412.7">1.25m</text>
<text x="556.9" y="408.6">FORMATO:</text>
<text x="573.4" y="408.6">A1</text>
<text x="574.9" y="412.7">2.5m</text>
</g>
</svg>
